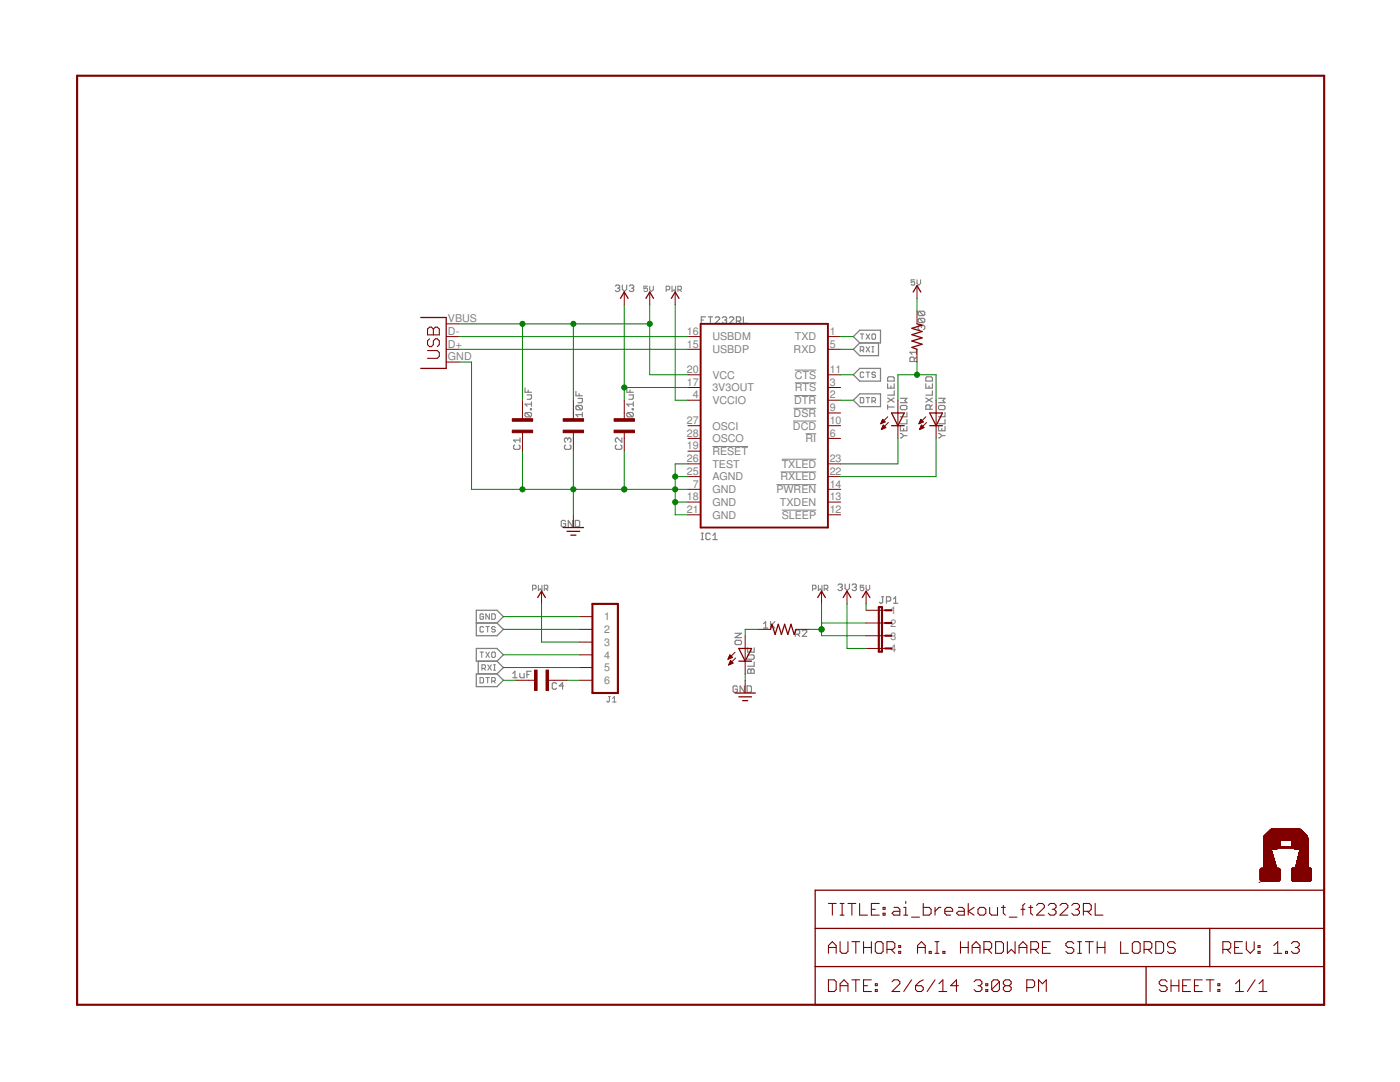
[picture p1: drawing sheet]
<svg xmlns="http://www.w3.org/2000/svg" width="279mm" height="216mm" viewBox="0 0 279 216" stroke-linecap="round" stroke-linejoin="round" font-family="sans-serif">
<g fill="none" stroke="#808080" stroke-width=".23">
<path d="M122.8 57.1l.2-.2h.4l.3 .2v.2l-.3 .2M123.2 57.5h.2M123.4 57.5l.3 .2v.3l-.3 .2h-.4l-.2-.2M124.2 56.9v.8l.4 .5 .5-.5v-.8M125.6 57.1l.2-.2h.5l.2 .2-.2 .4M126 57.5h.3M126.3 57.5l.2 .2v.3l-.2 .2h-.5l-.2-.2M104.8 77.4v.9h1.3M105.2 78.8h.9v.7l-.2 .2h-.7M105.4 77.8v.5M114.9 78.1v.9h1.3M115.4 79.5h.8v.7l-.2 .2h-.6"/>
<path d="M115.6 78.5v.5M125.1 77.4v.9h1.3M125.5 78.8h.9v.7l-.2 .2h-.7M125.7 77.8v.5M140 63.9h.4M140.8 63.2h-.8v1.3M141.4 63.2h.8M141.8 63.2v1.3M142.7 63.4l.3-.2h.4l.2 .2v.2l-.9 .9h.9M144.1 63.4l.3-.2h.4l.2 .2-.2 .5M144.6 63.9h.2M144.8 63.9l.2 .2v.2l-.2 .2h-.4l-.3-.2"/>
<path d="M145.6 63.4l.2-.2h.4l.2 .2v.2l-.8 .9h.8M147 64.1h.6l.2-.2v-.5l-.2-.2h-.6v1.3M147.4 64.1l.4 .4M148.4 63.2v1.3h.8M177.1 75.4l.3-.2h.8l.3 .2v.6h-1.4zM177.1 76.6v.8h1.4v-.8M177.1 79.4l1.4 .8M177.8 77v.4M178.5 79.4l-1.4 .8M178.5 78v.8h-1.4M179.7 79.5h1.3l-.4 .4 .4 .4h-1.3M182.5 72.1v-.6l-.3-.2h-.4l-.2 .2v.6h1.3"/>
<path d="M182.9 71.3l-.4 .4M182.9 70.3h-1.3l.4 .4M182.9 69.9v.8M183.5 62.1l-.3 .2v.5l.3 .2h.8M183.5 63.5l-.3 .2v.5l.3 .2h.8M183.5 62.1h.8l.3 .2v.5l-.3 .2M183.5 63.5h.8l.3 .2v.5l-.3 .2M183.5 63.5l.8 .9M183.5 62.1l.8 .9M183.9 65.1l-.2-.2h-.2l-.3 .2v.5l.3 .2M183.9 65.1l.2-.2 .5 .2v.5l-.3 .2M183.9 65.1v.2"/>
<path d="M184.8 76.6v.8h1.3v-.8M184.8 75.4l.2-.2h.8l.3 .2v.6h-1.3zM184.8 79.4l1.3 .8M185.4 77v.4M186.1 78v.8h-1.3M186.1 79.4l-1.3 .8M187.3 79.5h1.3l-.4 .4 .4 .4h-1.3M102.7 88.8l-.2 .2v.4l.2 .3h.9l.2-.3v-.4l-.2-.2M103.8 87.4v.8M103.8 87.8h-1.3l.4 .4M105 82.3l-.2 .2v.5l.2 .2h.9M105 82.3h.9l.2 .2v.5l-.2 .2"/>
<path d="M105 82.3l.9 .9M105.9 81.6h.2v.2h-.2zM106.1 80.2v.9M106.1 80.6h-1.3l.4 .5M112.9 88.8l-.3 .2v.4l.3 .3h.8l.2-.3v-.4l-.2-.2M113.3 87.6l-.2-.2h-.2l-.3 .2v.4l.3 .2M113.3 87.6l.2-.2h.2l.2 .2v.4l-.2 .2M113.3 87.6v.2M115.1 80.9l-.2 .2v.5l.2 .2h.9M115.1 80.9h.9l.2 .2v.5l-.2 .2M115.1 80.9l.9 .9M116.2 82.7h-1.3l.5 .5"/>
<path d="M116.2 82.3v.9M123 88.8l-.2 .2v.4l.2 .3h.9l.2-.3v-.4l-.2-.2M124.1 87.4v.8l-.9-.8h-.2l-.2 .2v.4l.2 .2M125.3 82.3l-.2 .2v.5l.2 .2h.9M125.3 82.3h.9l.2 .2v.5l-.2 .2M125.3 82.3l.9 .9M126.2 81.6h.2v.2h-.2zM126.4 80.6h-1.3l.4 .5M126.4 80.2v.9M177.1 81.2h1.4M177.1 80.8v.9M179.7 86.5h.2l.4 .4"/>
<path d="M179.7 81.1l.2-.2h.9l.2 .2v.4l-.2 .2h-.9l-.2-.2zM179.7 85.1v.9h1.3v-.9M180.3 86.9l-.4 .5h-.2M180.3 86.9h.7M180.3 85.5v.5M181 82.3v.9h-1.3M181 83.7v.9h-1.3M185.6 81.7v-.7l-.2-.2h-.4l-.2 .2v.7h1.3M186.1 80.8l-.5 .4M187.3 86.5h.2l.5 .4M187.3 85.1v.9h1.3v-.9M187.3 81.1l.2-.2h.9l.2 .2v.4l-.2 .2h-.9l-.2-.2z"/>
<path d="M188 86.9l-.5 .5h-.2M188 86.9h.6M188 85.5v.5M188.6 82.3v.9h-1.3M188.6 83.7v.9h-1.3M112.9 104.1l-.3-.3h-.4l-.2 .3v.8l.2 .2h.4l.3-.2v-.4h-.5M114.3 103.8v1.3l-.9-1.3v1.3M114.8 103.8h.7l.2 .3v.8l-.2 .2h-.7zM140 107.7h.4M140 106.4h.4M140.2 106.4v1.3M141.8 106.6l-.3-.2h-.4l-.2 .2v.9l.2 .2h.4l.3-.2"/>
<path d="M142.3 107.7h.9M142.3 106.8l.4-.4v1.3M167.2 116.8l.3-.3h.4l.2 .3-.2 .4M167.7 117.2h.2M167.9 117.2l.2 .2-.2 .4h-.4l-.3-.2M168.7 116.5v.9l.4 .4 .4-.4v-.9M170.1 116.8l.2-.3h.4l.2 .3-.2 .4M170.5 117.2h.2M170.7 117.2l.2 .2-.2 .4h-.4l-.2-.2M175.9 119.1h.5M176.1 119.1v1.1l-.2 .2-.4-.2M176.9 120h.6l.3-.3v-.4l-.3-.2h-.6v1.3"/>
<path d="M178.3 119.5l.4-.4v1.3M102.3 134.4l.5-.5v1.3M102.3 135.2h.9M103.7 134.4v.6l.2 .2h.7v-.8M105.2 134.6h.4M106 133.9h-.8v1.3M111.1 136.4l-.2-.2h-.5l-.2 .2v.9l.2 .2h.5l.2-.2M112.5 136.9h-.9l.7-.7v1.3M146.7 126.4h1.3l-1.3 .8h1.3M146.9 127.8h.9l.2 .2v.4l-.2 .2h-.9l-.2-.2v-.4zM147.2 137.1l-.3-.2h-.4l-.2 .2v.8l.2 .3h.4l.3-.3v-.4h-.5M148.6 136.9v1.3l-.9-1.3v1.3"/>
<path d="M149.1 136.9h.7l.2 .2v.8l-.2 .3h-.7zM149.2 133.7l.2-.2h.2l.3 .2 .2-.2h.2l.2 .2v.6h-1.3zM149.2 129.3v.8h1.3v-.8M149.2 130.7h1.1l.2 .2v.4l-.2 .3h-1.1M149.9 129.7v.4M149.9 133.7v.6M150.5 132.1v.8h-1.3M152.4 124.5l.4-.5v1.3M152.4 125.3h.8M153.8 124v1.3M154 124.7l.6 .6M154.6 124l-.8 .9"/>
<path d="M158.7 126.6h.7l.2-.3v-.4l-.2-.2h-.7v1.3M159.2 126.6l.4 .4M160.1 125.9l.2-.2h.5l.2 .2v.2l-.9 .9h.9M178.3 120.4h.9"/>
</g>
<g fill="none" stroke="#808080" stroke-width=".21">
<path d="M129.2 57.1h-.7v.5l.5-.1 .2 .1v.4l-.2 .2h-.3l-.2-.2M129.7 57.1v.7l.3 .4 .4-.4v-.7M132.9 57.8h.6l.2-.2v-.3l-.2-.2h-.6v1.1M134.1 57.1v1.1l.4-.4 .3 .4v-1.1M135.3 57.8h.5l.2-.2v-.3l-.2-.2h-.5v1.1M135.6 57.8l.4 .4M182.5 55.8h-.7v.6l.4-.2 .3 .2v.3l-.1 .2h-.4l-.2-.2M183 55.8v.8l.4 .3 .3-.3v-.8M171.7 69.9h.5l.2-.2v-.4l-.2-.1h-.5v1M171.7 79.3h.5l.2 .2v.7l-.2 .2h-.5zM171.7 66.6h.7M172 66.6v1.1"/>
<path d="M172 69.9l.4 .3M172.4 74.4l-.2-.1h-.3l-.2 .1v.7l.2 .2h.3l.2-.2M172.8 66.6l.8 1.1M172.8 74.3h.8M172.8 69.2l.8 1M172.8 79.3h.8M173.2 74.3v1M173.2 79.3v1.1M173.6 66.6l-.8 1.1M173.6 69.2l-.8 1M174 66.8l.2-.2h.3l.2 .2v.7l-.2 .2h-.3l-.2-.2zM174 69.2h.4"/>
<path d="M174 70.2h.4M174.2 69.2v1M174.7 74.4l-.2-.1h-.3l-.2 .1 .2 .4h.3l.2 .2-.2 .3h-.3l-.2-.2M174 80h.5l.2-.1v-.4l-.2-.2h-.5v1.1M174.4 80l.3 .4M106.3 117.5h.5l.2-.2v-.3l-.2-.2h-.5v1.1M107.4 116.8v1.1l.4-.4 .4 .4v-1.1M108.6 117.5h.6l.1-.2v-.3l-.1-.2h-.6v1.1M109 117.5l.3 .4M162.2 117.5h.5l.2-.2v-.3l-.2-.2h-.5v1.1M163.3 116.8v1.1l.4-.4 .3 .4v-1.1M164.5 117.5h.5l.2-.2v-.3l-.2-.2h-.5v1.1"/>
<path d="M164.8 117.5l.4 .4M172.4 116.8h-.7v.5l.3-.2 .4 .2v.4l-.2 .2h-.3l-.2-.2M172.8 116.8v.7l.4 .4 .4-.4v-.7M95.8 135.2h.5l.2 .2v.7l-.2 .2h-.5zM95.8 130.1h.7M96.1 130.1v1.1M96.2 133.4h.5l.2-.2v-.4l-.2-.1h-.5v1M96.5 122.7l-.2-.2h-.3l-.2 .2v.7l.2 .2h.3l.2-.2v-.4h-.4M96.5 125.2l-.2-.2h-.3l-.2 .2v.7l.2 .2h.3l.2-.2M96.5 133.4l.4 .3M97 130.1l.7 1.1M97 125h.7"/>
<path d="M97 135.2h.7M97.3 125v1.1M97.3 135.2v1.1M97.3 132.7l.8 1M97.7 122.5v1.1l-.7-1.1v1.1M97.7 130.1l-.7 1.1M98.1 132.7l-.8 1M98.1 122.5h.6l.1 .2v.7l-.1 .2h-.6zM98.1 135.9h.6l.1-.2v-.3l-.1-.2h-.6v1.1M98.3 130.1h.4l.1 .2v.7l-.1 .2h-.4l-.2-.2v-.7zM98.5 135.9l.3 .4M98.5 132.7h.4"/>
<path d="M98.5 133.7h.4M98.7 132.7v1M98.8 125.2l-.1-.2h-.4l-.2 .4 .2 .2h.4l.1 .3-.1 .2h-.4l-.2-.2M121.4 139h.4M121.6 139v.9l-.2 .2-.3-.2M122.3 139.4l.3-.4v1.1M122.3 140.1h.7"/>
</g>
<path d="M158.5 78.9h4.4M158.6 76.4h4.3M158.6 73.9h4.3M142.2 89.1h7.1M155 96.7h7.9M155.8 94.2h7.1M156 91.6h6.9M158.3 84h4.6M158.4 81.5h4.5M160.8 86.6h2.1M156 101.8h6.9" fill="none" stroke="#808080" stroke-width=".2"/>
<path d="M170.3 67.2l1.3-1.3h4.1v2.5h-4.1zM170.3 74.8l1.3-1.3h4.1v2.6h-4.1zM170.3 79.9l1.3-1.3h4.1v2.5h-4.1zM171.6 68.4l-1.3 1.3 1.3 1.3h3.7v-2.6M95.1 121.8h4.1l1.3 1.2-1.3 1.3 1.3 1.3-1.3 1.3h-4.1zM95.1 124.3h4.1M95.1 129.4h4.1l1.3 1.3-1.3 1.2h-4.1zM95.1 134.5h4.1l1.3 1.2-1.3 1.3h-4.1zM95.4 131.9v2.6M99.2 131.9l1.3 1.3-1.3 1.3" fill="none" stroke="#808080" stroke-width=".25"/>
<path d="M15.4 15.1h248.9v185.4h-248.9zM118.2 120.5h5.1v17.8h-5.1zM175.4 121.1h.6v8.9h-.6zM176.7 121.8h1.2M176.7 124.3h1.2M176.7 126.9h1.2M176.7 129.4h1.2" fill="none" stroke="#800000" stroke-width=".42"/>
<g fill="none" stroke="#800000" stroke-width=".25">
<path d="M123.8 59.5l.8-1.2 .7 1.2M128.9 59.5l.8-1.2 .7 1.2M134 59.5l.7-1.2 .8 1.2M182.2 58.3l.8-1.3 .8 1.3M84 63.4h5v10.1h-5M183 64.6l1 .3-2 .6 2 .6-2 .7 2 .6-2 .7 2 .6-2 .6 1 .4M177.9 82.4h2.6l-1.3 2.5zM177.9 84.9h2.6M185.5 84.9h2.6M185.5 82.4h2.6l-1.3 2.5zM107.3 119.2l.8-1.2 .7 1.2M112.4 105.3h4.1"/>
<path d="M113.2 106h2.5M113.9 106.8h1M163.2 119.2l.8-1.2 .7 1.2M168.3 119.2l.7-1.2 .8 1.2M172.1 119.2l.7-1.2 .8 1.2M146.7 138.3h4M147.4 139h2.6M147.4 129.4h2.6l-1.3 2.5zM147.4 131.9h2.6M148.2 139.8h1M153.8 125.6l.3-1 .6 2 .6-2 .7 2 .6-2 .6 2 .7-2 .6 2 .4-1M162.7 177.6h101.6v22.9h-101.6z"/>
<path d="M162.7 185.3h101.6M162.7 192.9h101.6M228.7 192.9v7.6M241.4 185.3v7.6"/>
</g>
<g fill="none" stroke="#800000" stroke-width=".21">
<path d="M85.3 70h2l.4 .3v.8l-.4 .4h-2M85.3 65.7l.4-.4h.4l.4 .4 .4-.4h.4l.4 .4v1.1h-2.4zM85.7 67.6l-.4 .4v.8l.4 .4h.4l.4-.4v-.8l.4-.4h.4l.4 .4v.8l-.4 .4M86.5 65.7v1.1M180.8 179.9v.4M165.3 190.2v-1.5l.8-.8 .8 .8v1.5M165.3 195.5h1.2l.4 .4v1.6l-.4 .3h-1.2zM165.3 189.1h1.6M165.3 180.3h1.6M166.1 180.3v2.3M167.7 187.9v1.9l.4 .4h.7l.4-.4v-1.9M167.7 197.8v-1.5l.7-.8 .8 .8v1.5"/>
<path d="M167.7 196.7h1.5M167.7 180.3h.7M167.7 182.6h.7M168.1 180.3v2.3M169.2 180.3h1.6M170 195.5h1.6M170 187.9h1.6M170 180.3v2.3M170.8 187.9v2.3M170.8 195.5v2.3M171.6 180.3v2.3h1.5M172.3 196.7h.8"/>
<path d="M172.3 187.9v2.3M172.3 189.1h1.6M173.9 195.5h-1.6v2.3h1.6M173.9 187.9v2.3M173.9 181.4h.8M174.7 197.5h.4v.3h-.4zM174.7 196.3h.4v.4h-.4zM175.1 187.9h.8l.3 .4v1.5l-.3 .4h-.8l-.4-.4v-1.5zM175.5 180.3h-1.6v2.3h1.6M176.2 182.2h.4v.4h-.4zM176.2 181.1h.4v.3h-.4zM177 189.4h1.2l.4-.3v-.8l-.4-.4h-1.2v2.3"/>
<path d="M177.8 189.4l.8 .8M178 195.9l.4-.4h.8l.4 .4v.4l-1.6 1.5h1.6M178.4 181.1h.8l.4 .3v1.2h-1.2l-.4-.4 .4-.4h1.2M179.4 189.8h.3v.4h-.3zM179.4 188.7h.3v.4h-.3zM180.4 182.6h.7M180.4 181.1h.4v1.5M181.9 195.5l-1.5 2.3M181.9 183h1.6M182.7 196.7h1.2l.4 .4v.4l-.4 .3h-.8l-.4-.3zM183.1 189.1h1.6M183.1 190.2v-1.5l.8-.8 .8 .8v1.5"/>
<path d="M184.3 195.5l-.8 .4-.8 .8M184.3 180.3v2.3h1.1l.4-.4v-.8l-.4-.3h-1.1M185.4 189.8h.4v.4h-.4zM186.6 195.5l-1.6 2.3M186.6 187.9h.8M186.6 190.2h.8M186.6 181.1v1.5M187 187.9v2.3M187.4 197.8h1.5M187.4 196.3l.8-.8v2.3M187.8 181.1h-.4l-.8 .7M188.2 189.8h.4v.4h-.4z"/>
<path d="M188.6 181.8h1.5v-.4l-.4-.3h-.8l-.3 .3v.8l.3 .4h.8M191.3 196.7h-1.6l1.2-1.2v2.3M191.3 181.1h.8l.3 .3v1.2h-1.1l-.4-.4 .4-.4h1.1M191.7 189.1h1.5M191.7 187.9v2.3M193.2 180.3v2.3M193.2 187.9v2.3M194 189.1h1.6M194 190.2v-1.5l.8-.8 .8 .8v1.5M194.4 195.9l.4-.4h.8l.4 .4v.4l-.4 .4M194.4 181.1l-1.2 .7 1.2 .8M195.2 196.7h.4"/>
<path d="M195.2 181.4l.4-.3h.7l.4 .3v.8l-.4 .4h-.7l-.4-.4zM195.6 196.7l.4 .4v.4l-.4 .3h-.8l-.4-.3M196.4 189.4h1.1l.4-.3v-.8l-.4-.4h-1.1v2.3M196.7 197.5h.4v.3h-.4zM196.7 196.3h.4v.4h-.4zM197.1 189.4l.8 .8M197.5 181.1v1.1l.4 .4h1.2v-1.5M198.7 187.9h1.2l.4 .4v1.5l-.4 .4h-1.2zM199.5 195.9v1.6l-.4 .3h-.8l-.4-.3M199.5 195.9l-.4-.4h-.8l-.4 .4v1.6M199.5 195.9l-1.6 1.6M199.9 181.1h.7"/>
<path d="M200.2 180.7v1.5l.4 .4M200.6 196.7l-.4 .4v.4l.4 .3h.8l.4-.3v-.4l-.4-.4M200.6 196.7l-.4-.4v-.4l.4-.4h.8l.4 .4v.4l-.4 .4M200.6 196.7h.8M201 187.9v2.3l.8-.8 .8 .8v-2.3M201.4 183h1.6M203.4 189.1h1.5M203.4 190.2v-1.5l.8-.8 .7 .8v1.5M203.8 181.4h.7M204.5 180.3l-.4 .4v1.9M204.9 197.1h1.2l.4-.4v-.8l-.4-.4h-1.2v2.3M205.3 181.1h.8"/>
<path d="M205.7 180.7v1.5l.4 .4M205.7 189.4h1.2l.4-.3v-.8l-.4-.4h-1.2v2.3M206.5 189.4l.8 .8M206.9 180.7l.4-.4h.7l.4 .4v.4l-1.5 1.5h1.5M207.3 197.8v-2.3l.7 .8 .8-.8v2.3M208 189.1h.8M209.2 180.7l.4-.4h.8l.4 .4v.4l-.4 .3M209.6 187.9h-1.6v2.3h1.6M210 181.4h.4M210.4 181.4l.4 .4v.4l-.4 .4h-.8l-.4-.4M211.5 180.7l.4-.4h.8l.4 .4v.4l-1.6 1.5h1.6M213.9 180.7l.4-.4h.8l.3 .4v.4l-.3 .3"/>
<path d="M214.3 188.3l-.4-.4h-.8l-.4 .4v.4l.4 .4h.8l.4 .3v.4l-.4 .4h-.8l-.4-.4M214.7 181.4h.4M215.1 181.4l.3 .4v.4l-.3 .4h-.8l-.4-.4M215.1 187.9h.7M215.1 190.2h.7M215.5 187.9v2.3M216.2 181.8h1.2l.4-.4v-.7l-.4-.4h-1.2v2.3M216.6 187.9h1.6M217 181.8l.8 .8M217.4 187.9v2.3M218.6 180.3v2.3h1.5M219 189.1h1.5"/>
<path d="M219 187.9v2.3M220.5 187.9v2.3M223.6 187.9v2.3h1.6M226 188.3l.4-.4h.7l.4 .4v1.5l-.4 .4h-.7l-.4-.4zM228.3 189.4h1.2l.4-.3v-.8l-.4-.4h-1.2v2.3M229.1 189.4l.8 .8M230.7 187.9h1.1l.4 .4v1.5l-.4 .4h-1.1zM232.9 195.9l-.4-.4h-.7l-.4 .4v.4l.4 .4h.7l.4 .4v.4l-.4 .3h-.7l-.4-.3M233.7 196.7h1.6M233.7 195.5v2.3M234.5 188.3l-.3-.4h-.8l-.4 .4v.4l.4 .4h.8l.3 .3v.4l-.3 .4h-.8l-.4-.4M235.3 195.5v2.3"/>
<path d="M236 196.7h.8M237.6 195.5h-1.6v2.3h1.6M238.4 196.7h.8M239.9 195.5h-1.5v2.3h1.5M240.7 195.5h1.6M241.5 195.5v2.3M243.1 197.5h.3v.3h-.3zM243.1 196.3h.3v.4h-.3zM244.1 189.4h1.1l.4-.3v-.8l-.4-.4h-1.1v2.3M244.8 189.4l.8 .8M246.4 189.1h.8M246.6 197.8h1.6"/>
<path d="M246.6 196.3l.8-.8v2.3M247.9 187.9h-1.5v2.3h1.5M248.7 187.9v1.5l.8 .8 .8-.8v-1.5M250.5 195.5l-1.6 2.3M251.1 189.8h.4v.4h-.4zM251.1 188.7h.4v.4h-.4zM251.3 197.8h1.5M251.3 196.3l.8-.8v2.3M254.2 188.7l.8-.8v2.3M254.2 190.2h1.6M256.6 189.8h.3v.4h-.3zM257.7 188.3l.4-.4h.8l.4 .4v.4l-.4 .4"/>
<path d="M258.5 189.1h.4M258.9 189.1l.4 .3v.4l-.4 .4h-.8l-.4-.4"/>
</g>
<g fill="none" stroke="#800000" stroke-width=".2">
<path d="M124.6 58.3v2.5M129.7 58.3v2.5M134.7 58.3v2.5M183 57v2.5M89 69.7h2.6M89 67.2h2.6M89 64.6h2.6M89 72.2h2.6M104.3 79.9v3.6M114.4 79.9v3.6M124.6 79.9v3.6M137.3 69.7h2.5"/>
<path d="M137.3 67.2h2.5M137.3 77.3h2.5M137.3 79.9h2.5M137.3 74.8h2.5M165.2 69.7h2.6M165.2 67.2h2.6M165.2 77.3h2.6M165.2 79.9h2.6M165.2 74.8h2.6M179.2 79.9v7.6M183 62.1v2.5M183 69.7v2.5"/>
<path d="M186.8 79.9v7.6M104.3 86.3v3.7M114.4 86.3v3.7M124.6 86.3v3.7M137.3 84.9h2.5M137.3 90h2.5M137.3 87.5h2.5M137.3 97.6h2.5M137.3 95.1h2.5M137.3 92.6h2.5M165.2 84.9h2.6M165.2 87.5h2.6"/>
<path d="M165.2 82.4h2.6M165.2 97.6h2.6M165.2 95.1h2.6M165.2 92.6h2.6M175.8 84.5h.2M175.9 84.3h.4M175.9 84.2h.7M175.9 85.7h.1M176 85.5h.3M176 84.1h.6M176 84h.4M176 85.4h.6"/>
<path d="M176.1 83.8h.2M176.1 85.3h.7M176.1 83.7h.1M176.1 85.2h.5M176.1 83.7l.6 .5-.9 .4zM176.2 85h.3M176.2 84.9h.2M176.8 85.3l-.5-.5-.4 .9M176.8 85.3l-.9 .4M177.2 83.2l-1.4 1.4M177.3 84.3l-1.4 1.4M183.4 84.5h.2"/>
<path d="M183.5 84.3h.4M183.5 84.2h.7M183.5 85.7h.1M183.6 85.5h.3M183.6 84.1h.6M183.6 84h.5M183.6 85.4h.6M183.7 83.8h.2M183.7 85.3h.7M183.7 83.7h.1M183.7 85.2h.6M183.8 83.7l.5 .5-.9 .4z"/>
<path d="M183.8 85h.3M183.9 84.9h.1M184.4 85.3l-.5-.5-.4 .9M184.4 85.3l-.9 .4M184.8 83.2l-1.4 1.4M184.9 84.3l-1.4 1.4M108.1 118v2.5M114.4 102.7v2.6M137.3 100.2h2.5M137.3 102.7h2.5M164 118v2.5M165.2 100.2h2.6"/>
<path d="M165.2 102.7h2.6M169 118v2.5M172.8 118v2.5M103 135.7h3.7M109.5 135.7h3.7M115.7 123h2.5M115.7 125.6h2.5M115.7 128.1h2.5M115.7 130.7h2.5M115.7 133.2h2.5M115.7 135.7h2.5M145.3 131.5h.1"/>
<path d="M145.4 131.4h.3M145.4 131.3h.6M145.5 131.1h.7M145.5 132.6h.2M145.5 131h.5M145.5 132.5h.4M145.6 130.9h.3M145.6 132.3h.6M145.6 130.8h.2M145.6 132.2h.6M145.7 130.7l.5 .5-.9 .4zM145.7 132.1h.4"/>
<path d="M145.7 132h.3M145.8 131.8h.1M145.8 131.8l.5 .5-.9 .4zM146.7 130.2l-1.4 1.4M146.8 131.3l-1.4 1.4M148.7 126.9v7.6M148.7 135.7v2.6M151.3 125.6h2.5M158.9 125.6h2.5M172.8 121.8h3.9M172.8 124.3h3.9M172.8 126.9h3.9"/>
<path d="M172.8 129.4h3.9M251.3 176.1h.2M251.5 175.6h3.9M251.5 175.5h3.9M251.5 175.4h3.9M251.5 175.3h3.9M251.5 175.2h3.9M251.5 175.1h3.9M251.5 175h3.9M251.5 174.9h3.9M251.5 174.8h3.9M251.5 174.7h3.9"/>
<path d="M251.5 174.6h3.9M251.5 174.5h3.9M251.5 174.4h3.9M251.5 174.3h3.9M251.5 174.2h3.9M251.5 174.1h3.9M251.5 174h3.9M251.5 173.9h3.9M251.5 173.8h3.9M251.5 173.7h3.9M251.5 173.6h3.9M251.5 173.5h3.9"/>
<path d="M251.5 173.4h3.9M251.5 175.7h3.9M251.6 175.7h3.8M251.6 173.3h3.8M251.6 173.3h3.7M251.7 175.8h3.6M251.7 173.2h3.5M252.2 173.2h2.6M252.2 173.1h2.6M252.2 173.1h2.5M252.2 173h2.5M252.2 172.9h2.5"/>
<path d="M252.2 172.8h2.5M252.2 172.7h2.4M252.2 172.6h2.4M252.2 172.5l2.4 .1M252.2 172.5h2.4M252.2 172.4h2.4M252.2 172.3h2.3M252.2 172.2l2.3 .1M252.2 172.2h2.3M252.2 172.1h2.3M252.2 172.1h2.2M252.2 172h2.2"/>
<path d="M252.2 171.9h2.2M252.2 171.8h2.2M252.2 171.7h2.1M252.2 171.6h2.1M252.2 171.5h2.1M252.2 171.4h2.1M252.2 171.4h2M252.2 171.3h2M252.2 171.2h2M252.2 171.1h2M252.2 171.1h1.9M252.2 171h1.9"/>
<path d="M252.2 170.9h1.9M252.2 170.8h1.9M252.2 170.7l1.9 .1M252.2 170.7h1.8M252.2 170.6h1.8M252.2 170.5h1.8M252.2 170.4l1.8 .1M252.2 170.4h1.8M252.2 170.3h1.7M252.2 170.2h1.7M252.2 170.1h1.7M252.2 170h1.7"/>
<path d="M252.2 170h1.6M252.2 169.9h1.6M252.2 169.8h1.6M252.2 169.7h1.6M252.2 169.7h1.5M252.2 169.6h1.5M252.2 169.5h1.5M252.2 169.4h2.6M252.2 169.3h2.6M252.2 169.2h2.6M252.2 169.1h8.8M252.2 169h8.8"/>
<path d="M252.2 168.9h3.2M252.2 168.8h3.2M252.2 168.7h3.2M252.2 168.6h3.2M252.2 168.5h3.2M252.2 168.4h3.2M252.2 168.3h3.2M252.2 168.2h3.2M252.2 168.1h3.2M252.2 168h3.2M252.2 167.9h3.2M252.2 167.8h3.2"/>
<path d="M252.2 167.7h3.2M252.2 167.6h8.8M252.2 167.5h8.8M252.2 167.4h8.8M252.2 167.3h8.8M252.2 167.2h8.8M252.2 167.1h8.8M252.2 167h8.7M252.2 166.9l8.7 .1M252.3 166.9h8.6M252.3 166.8h8.6M252.4 166.8h8.4"/>
<path d="M252.4 166.7h8.4M252.4 166.7h8.3M252.5 166.6h8.1M252.6 166.5h7.9M252.7 166.5h7.8M252.7 166.4h7.8M252.8 166.3h7.6M252.8 166.3h7.5M252.9 166.3h7.4M252.9 166.2h7.3M253 166.2h7.2M253 166.1h7.1"/>
<path d="M253.1 166.1h7M253.1 166h6.9M253.2 166h6.8M253.2 165.9h6.7M253.3 165.9h6.6M253.3 165.8h6.5M253.4 165.8h6.4M253.4 165.7h6.3M253.5 165.7h6.2M253.5 165.6h6.1M253.6 165.6h6M253.6 165.5h5.9"/>
<path d="M253.7 165.5h5.8M253.8 165.4h5.5M254.1 165.4h4.9M254.8 169.4h-2.6M255.4 175.6h-3.9M257.8 175.6h3.9M257.8 175.5h3.9M257.8 175.4h3.9M257.8 175.3h3.9M257.8 175.2h3.9M257.8 175.1h3.9M257.8 175h3.9"/>
<path d="M257.8 174.9h3.9M257.8 174.8h3.9M257.8 174.7h3.9M257.8 174.6h3.9M257.8 174.5h3.9M257.8 174.4h3.9M257.8 174.3h3.9M257.8 174.2h3.9M257.8 174.1h3.9M257.8 174h3.9M257.8 173.9h3.9M257.8 173.8h3.9"/>
<path d="M257.8 173.7h3.9M257.8 173.6h3.9M257.8 173.5h3.9M257.8 173.4h3.9M257.8 175.7h3.8M257.8 173.3h3.8M257.9 173.3h3.7M257.9 168.9h3.1M257.9 168.8h3.1M257.9 168.7h3.1M257.9 168.6h3.1M257.9 168.5h3.1"/>
<path d="M257.9 168.4h3.1M257.9 168.3h3.1M257.9 168.2h3.1M257.9 168.1h3.1M257.9 168h3.1M257.9 167.9h3.1M257.9 167.8h3.1M257.9 167.7h3.1M257.9 173.2h3.7M257.9 175.8h3.6M258.3 169.4h2.7M258.3 169.3h2.7"/>
<path d="M258.3 169.2h2.7M258.6 173.2h2.4M258.6 173.1h2.4M258.6 173h2.4M258.6 172.9h2.4M258.6 172.8h2.4M258.7 172.8h2.3M258.7 172.7h2.3M258.7 172.6h2.3M258.7 172.5h2.3M258.7 172.4h2.3M258.8 172.3h2.2"/>
<path d="M258.8 172.2h2.2M258.8 172.1h2.2M258.8 172h2.2M258.8 171.9h2.2M258.9 171.9h2.1M258.9 171.8h2.1M258.9 171.7h2.1M258.9 171.6h2.1M259 171.5h2M259 171.4h2M259 171.3h2M259 171.2h2"/>
<path d="M259.1 171.1h1.9M259.1 171h1.9M259.1 170.9h1.9M259.1 170.8h1.9M259.1 170.7h1.9M259.2 170.7h1.8M259.2 170.6h1.8M259.2 170.5h1.8M259.2 170.4h1.8M259.2 170.3h1.8M259.3 170.2h1.7M259.3 170.1h1.7"/>
<path d="M259.3 170h1.7M259.3 169.9h1.7M259.4 169.9h1.6M259.4 169.8h1.6M259.4 169.7h1.6M259.4 169.6h1.6M259.4 169.5h1.6M261 169.2h-8.8M261 167.6l-8.8 .1"/>
</g>
<g fill="#800000" stroke="#800000" stroke-width=".2">
<path d="M102.2 85.8h4.1v.5h-4.1z"/>
<path d="M102.2 83.5h4.1v.6h-4.1z"/>
<path d="M122.6 85.8h4v.5h-4z"/>
<path d="M122.6 83.5h4v.6h-4z"/>
<path d="M112.4 85.8h4.1v.5h-4.1z"/>
<path d="M112.4 83.5h4.1v.6h-4.1z"/>
<path d="M109 133.7h.5v4.1h-.5z"/>
<path d="M106.7 133.7h.5v4.1h-.5z"/>
</g>
<path d="M139.8 64.6h25.4v40.7h-25.4z" fill="none" stroke="#800000" stroke-width=".38"/>
<g fill="none" stroke="#008000" stroke-width=".2">
<path d="M183 59.5v2.6M91.6 72.2h2.5v25.4h43.2M91.6 67.2h45.7M91.6 69.7h45.7M91.6 64.6h38.1M104.3 64.6v15.3M114.4 64.6v15.3M124.6 60.8v19.1M124.6 77.3h12.7M129.7 60.8v14h7.6M134.7 60.8v19.1h2.6M167.8 67.2h2.5"/>
<path d="M167.8 69.7h2.5M167.8 74.8h2.5M167.8 79.9h2.5M179.2 79.9v-5.1h7.6v5.1M183 72.2v2.6M104.3 90v7.6M114.4 90v12.7M124.6 90v7.6M134.7 95.1h2.6M137.3 92.6h-2.6v10.1h2.6M179.2 87.5v5.1h-11.4M186.8 87.5v7.6h-19"/>
<path d="M134.7 100.2h2.6M100.5 123h15.2M100.5 125.6h15.2M100.5 130.7h15.2M100.5 133.2h15.2M100.5 135.7h2.5M108.1 120.5v7.6h7.6M113.2 135.7h2.5M148.7 134.5v1.2M151.3 125.6h-2.6v1.3M161.4 125.6h2.6M164 120.5v6.4h8.8"/>
<path d="M164 124.3h8.8M169 120.5v8.9h3.8M172.8 120.5v1.3"/>
</g>
<g fill="#008000" stroke="#008000" stroke-width=".2">
<circle cx="104.3" cy="97.6" r=".51"/>
<circle cx="134.7" cy="100.2" r=".51"/>
<circle cx="134.7" cy="95.1" r=".51"/>
<circle cx="134.7" cy="97.6" r=".51"/>
<circle cx="114.4" cy="97.6" r=".51"/>
<circle cx="124.6" cy="97.6" r=".51"/>
<circle cx="104.3" cy="64.6" r=".51"/>
<circle cx="114.4" cy="64.6" r=".51"/>
<circle cx="129.7" cy="64.6" r=".51"/>
<circle cx="124.6" cy="77.3" r=".51"/>
<circle cx="183" cy="74.8" r=".51"/>
<circle cx="164" cy="125.6" r=".51"/>
</g>
<g font-size="2.1" fill="#808080">
<text x="89.4" y="64.3">VBUS</text>
<text x="89.4" y="69.3">D+</text>
<text x="89.4" y="66.8">D-</text>
<text x="89.4" y="71.9">GND</text>
<text x="137.1" y="66.8">16</text>
<text x="137.1" y="69.3">15</text>
<text x="142.2" y="67.9">USBDM</text>
<text x="142.2" y="70.5">USBDP</text>
<text x="158.4" y="70.5">RXD</text>
<text x="158.6" y="67.9">TXD</text>
<text x="165.6" y="66.8">1</text>
<text x="165.6" y="69.3">5</text>
<text x="137.1" y="77">17</text>
<text x="137.1" y="74.4">20</text>
<text x="142.2" y="75.5">VCC</text>
<text x="158.6" y="75.5">CTS</text>
<text x="165.6" y="77">3</text>
<text x="165.6" y="74.4">11</text>
<text x="138.3" y="79.5">4</text>
<text x="142.2" y="78.1">3V3OUT</text>
<text x="142.2" y="80.6">VCCIO</text>
<text x="158.4" y="83.2">DSR</text>
<text x="158.5" y="80.6">DTR</text>
<text x="158.6" y="78.1">RTS</text>
<text x="165.6" y="82">9</text>
<text x="165.6" y="79.5">2</text>
<text x="137.1" y="89.7">19</text>
<text x="137.1" y="84.6">27</text>
<text x="137.1" y="87.1">28</text>
<text x="142.2" y="85.7">OSCI</text>
<text x="142.2" y="88.2">OSCO</text>
<text x="158.3" y="85.7">DCD</text>
<text x="160.8" y="88.2">RI</text>
<text x="165.6" y="84.6">10</text>
<text x="165.6" y="87.1">6</text>
<text x="137.1" y="94.7">25</text>
<text x="137.1" y="92.2">26</text>
<text x="142.2" y="90.8">RESET</text>
<text x="142.2" y="95.9">AGND</text>
<text x="142.2" y="93.3">TEST</text>
<text x="155.8" y="95.9">RXLED</text>
<text x="156" y="93.3">TXLED</text>
<text x="165.6" y="92.2">23</text>
<text x="165.6" y="94.7">22</text>
<text x="137.1" y="99.8">18</text>
<text x="138.3" y="97.3">7</text>
<text x="142.2" y="98.4">GND</text>
<text x="142.2" y="100.9">GND</text>
<text x="155" y="98.4">PWREN</text>
<text x="155.7" y="100.9">TXDEN</text>
<text x="165.6" y="97.3">14</text>
<text x="165.6" y="99.8">13</text>
<text x="137.1" y="102.4">21</text>
<text x="142.2" y="103.5">GND</text>
<text x="156" y="103.5">SLEEP</text>
<text x="165.6" y="102.4">12</text>
<text x="120.6" y="123.8">1</text>
<text x="177.7" y="122.5">1</text>
<text x="177.7" y="125.1">2</text>
<text x="120.6" y="126.3">2</text>
<text x="120.6" y="128.9">3</text>
<text x="120.6" y="131.4">4</text>
<text x="177.7" y="127.6">3</text>
<text x="177.7" y="130.1">4</text>
<text x="120.6" y="134">5</text>
<text x="120.6" y="136.5">6</text>
</g>
</svg>
